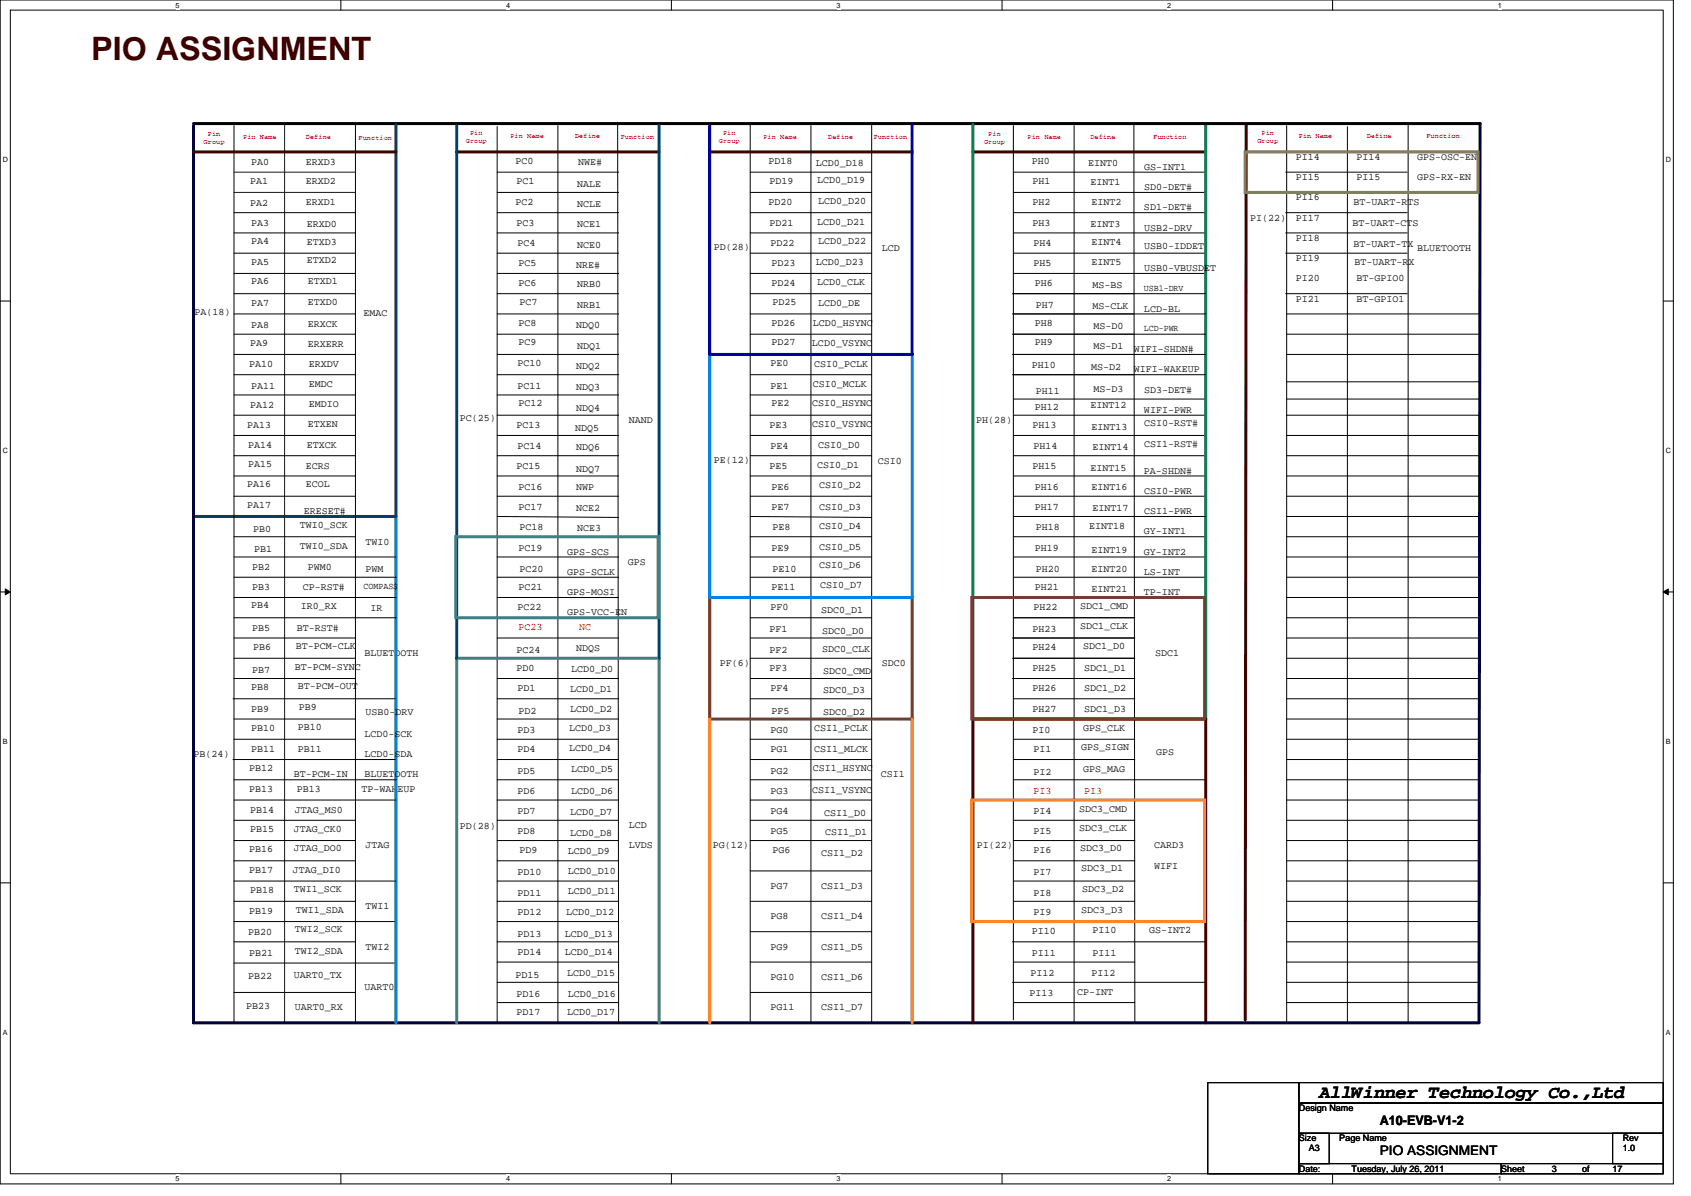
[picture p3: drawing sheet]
<svg xmlns="http://www.w3.org/2000/svg" width="297mm" height="210mm" viewBox="0 0 297 210" stroke-linecap="round" stroke-linejoin="round" font-family="sans-serif">
<path d="M0 0h293.9v207.9h-293.9zM1.8 1.8h290.4v204.3h-290.4z" fill="none" stroke="#000" stroke-width=".18"/>
<g fill="#fff">
<path d="M30.8 .2h.7v1.4h-.7z"/>
<path d="M30.8 206.3h.7v1.4h-.7z"/>
</g>
<path d="M59.9 0v1.8M59.9 206.1v1.8" fill="none" stroke="#000" stroke-width=".18"/>
<g fill="#fff">
<path d="M88.9 .2h.7v1.4h-.7z"/>
<path d="M88.9 206.3h.7v1.4h-.7z"/>
</g>
<path d="M117.9 0v1.8M117.9 206.1v1.8" fill="none" stroke="#000" stroke-width=".18"/>
<g fill="#fff">
<path d="M147 .2h.7v1.4h-.7z"/>
<path d="M147 206.3h.7v1.4h-.7z"/>
</g>
<path d="M176 0v1.8M176 206.1v1.8" fill="none" stroke="#000" stroke-width=".18"/>
<g fill="#fff">
<path d="M205 .2h.7v1.4h-.7z"/>
<path d="M205 206.3h.7v1.4h-.7z"/>
</g>
<path d="M234.1 0v1.8M234.1 206.1v1.8" fill="none" stroke="#000" stroke-width=".18"/>
<g fill="#fff">
<path d="M263.1 .2h.7v1.4h-.7z"/>
<path d="M263.1 206.3h.7v1.4h-.7z"/>
<path d="M.5 27.3h.9v1.4h-.9z"/>
<path d="M292.6 27.3h.9v1.4h-.9z"/>
<path d="M.5 78.4h.9v1.4h-.9z"/>
<path d="M292.6 78.4h.9v1.4h-.9z"/>
</g>
<path d="M0 52.9h1.8M292.2 52.9h1.7" fill="none" stroke="#000" stroke-width=".18"/>
<g fill="#fff">
<path d="M.5 129.5h.8v1.4h-.8z"/>
<path d="M292.6 129.5h.9v1.4h-.9z"/>
</g>
<path d="M0 103.9h1.8M292.2 103.9h1.7" fill="none" stroke="#000" stroke-width=".18"/>
<path d="M.9 103.4l.9 .5-.9 .5zM292.2 103.9l.8-.5v1z" fill="#000" stroke="#000" stroke-width=".18"/>
<g fill="#fff">
<path d="M.5 180.5h.8v1.4h-.8z"/>
<path d="M292.6 180.5h.9v1.4h-.9z"/>
</g>
<g fill="none" stroke="#000" stroke-width=".18">
<path d="M41.1 22.1v157.5M41.1 37.3h21.3M62.4 21.9v157.7M87.3 22.2v157.4M87.3 37.3h21.4M87.3 33.8h21.4M87.3 30.2h21.4M98 22.1v157.5M108.5 21.9l.2 157.8M131.8 21.9v157.7M131.8 37.3h21.3M131.8 33.8h21.3"/>
<path d="M131.8 30.2h21.3M142.4 22.1v157.5M153.1 21.9v157.8M178 37.3h33.8M178 33.8h33.8M178 30.2h33.8M178 22.1v156.9M188.7 22.1v157.5M199.2 21.9l.1 157.8M225.8 37.3h21.4M225.8 30.2h21.4M226 33.8h33.8"/>
<path d="M226 22.1v157.3M236.7 22.2v157.4M247.4 21.9v157.8M41.1 40.9h21.3M41.1 58.7h21.3M41.1 55.1h21.3M41.1 51.6h21.3M41.1 48h21.3M41.1 44.4h21.3M87.3 44.4h21.4M87.3 40.9h21.4M87.3 58.7h21.4"/>
<path d="M87.3 55.1h21.4M87.3 51.6h21.4M87.3 48h21.4M131.8 40.9h21.3M131.8 58.7h21.3M131.8 55.1h21.3M131.8 51.6h21.3M131.8 48h21.3M131.8 44.4h21.3M177.8 51.6h21.4M177.8 55.1h21.4M177.8 58.7h21.4"/>
<path d="M178 44.4h33.8M178 40.9h33.8M178 48h33.8M178 51.6h33.8M178 55.1h33.8M178 58.7h33.8M225.8 40.9h21.4M225.8 44.4h21.4M225.8 51.6h21.4M226 58.7h33.8M226 55.1h33.8M41.1 62.2h21.3"/>
<path d="M41.1 62.2h.1M41.1 65.8h21.3M41.1 76.5h21.3M41.1 72.9h21.3M41.1 69.3h21.3M87.3 62.2h.1M87.3 76.5h21.4M87.3 72.9h21.4M87.3 69.3h21.4M87.3 65.8h21.4M87.3 62.2h21.4M131.8 76.5h21.3"/>
<path d="M131.8 72.9h21.3M131.8 69.3h21.3M131.8 65.8h21.3M131.8 62.2h.1M177.8 65.8h21.4M177.8 62.2h21.4M178 62.2h.1M178 76.5h33.8M178 72.9h33.8M178 70.1h33.8M178 62.2h33.8M178 65.8h33.8"/>
<path d="M226 70.1h33.8M226 67h33.8M226 62.2h33.8M226 62.2h.1M226 76.5h33.8M226 72.9h33.8M41.1 83.6h21.3M41.1 87.1h21.3M41.1 80h21.3M41.1 97.8h28.5M41.1 94.2h21.3M87.3 83.6h21.4"/>
<path d="M87.3 80h21.4M87.3 97.8h21.4M87.3 94.2h21.4M87.3 90.7l21.4 .1M87.3 87.1h21.4M131.8 83.6h21.3M131.8 97.8h21.3M131.8 94.2h21.3M131.8 90.7l21.3 .1M131.8 87.1h21.3M131.8 80h21.3M178 83.6h33.8"/>
<path d="M178 80h33.8M178 97.8h33.8M178 94.2h33.8M178 87.1h33.8M178 90.7h33.8M226 83.6h33.8M226 94.2h33.8M226 87.1h33.8M226 80h33.8M226 97.8h33.8M226 90.7h33.8M41.1 101.3h28.5"/>
<path d="M41.1 112h21.3M41.1 108.5h28.5M41.1 104.9h28.5M41.1 119.1h21.3M41.1 115.6h21.3M87.3 101.3h21.4M87.3 119.1h21.4M87.3 112h21.4M87.3 108.5h21.4M87.3 104.9h21.4M131.8 115.6h21.3M131.8 112h21.3"/>
<path d="M131.8 108.5h21.3M131.8 101.3h21.3M131.8 119.1h21.3M177.8 112h21.4M177.8 115.6h21.4M177.8 119.1h21.4M178 101.3h33.8M178 119.1h21.3M178 115.6h21.3M178 112h21.3M178 104.9h33.8M199.2 108.5h-21.2h21.3"/>
<path d="M226 101.3h33.8M226 104.9h33.8M226 115.6h33.8M226 112h33.8M226 108.5h33.8M226 119.1h33.8M40.9 122.7h28.5M40.9 133.3h28.5M41.1 136.9h28.5M41.1 129.8h21.3M41.1 126.2h21.3M87.3 136.9h21.4"/>
<path d="M87.3 133.3h21.4M87.3 129.8h21.4M87.3 126.2h21.4M87.3 122.7h21.4M131.8 136.9h21.3M131.8 133.3h21.3M131.8 129.8h21.3M131.8 122.7h21.3M178 122.7h21.3M178 136.9h33.8M178 133.3h21.3M178 129.8h21.3"/>
<path d="M226 136.9h33.8M226 129.8h33.8M226 126.2h33.8M226 122.7h33.8M226 133.3h33.8M0 155h1.8M41.1 147.6h21.3M41.1 144h21.3M41.1 140.5h28.5M41.1 158.2h21.3M41.1 154.7h28.5M41.1 151.1h21.3"/>
<path d="M87.3 140.5h21.4M87.3 158.2h21.4M87.3 154.7h21.4M87.3 151.1h21.4M87.3 147.6h21.4M87.3 144h21.4M131.8 158.2h21.3M131.8 152.9h21.3M131.8 147.6h21.3M131.8 144h21.3M131.8 140.5h21.3M178 140.5h33.8"/>
<path d="M178 158.2h21.3M178 154.7h21.3M178 151.1h21.3M178 147.6h21.3M178 144h21.3M226 140.5h33.8M226 158.2h33.8M226 154.7h33.8M226 151.1h33.8M226 147.6h33.8M226 144h33.8M292.2 155h1.7"/>
<path d="M41.1 169.1h28.5M41.1 165.4h21.3M41.1 161.8h28.5M41.1 174.2h21.3M87.3 161.8h21.4M87.3 172.5h21.4M87.3 168.9h21.4M87.3 165.4h21.4M87.3 176h21.4M131.8 174.2h21.3M131.8 168.9h21.3M131.8 163.6h21.3"/>
<path d="M177.8 165.4h33.8M177.8 172.5h33.8M178 168.9h21.3M178 161.8h33.8M178 176h21.3M218.7 179l.2 .6M226 161.8h33.8M226 172.5h33.8M226 168.9h33.8M226 165.4h33.8M226 176h33.8M212.2 190.1h16v16h-16z"/>
<path d="M228.2 190.1h64v3.5h-64zM228.2 193.6h64v5.4h-64zM228.2 199h5.3v5.3h-5.3zM283.3 199h8.9v5.3h-8.9zM228.2 204.3h35.5v1.8h-35.5zM263.7 204.3h28.5v1.8h-28.5z"/>
</g>
<path d="M34 26.7h35.6M80.2 26.7h35.6M124.7 26.7h35.5M170.9 26.7h40.9M218.9 21.9l-.2 157.1M170.9 179.6v-53.4h40.9v53.4" fill="none" stroke="#400000" stroke-width=".53"/>
<path d="M160.2 21.9v40.3h-35.5v-40.1" fill="none" stroke="#0000a0" stroke-width=".53"/>
<path d="M124.7 62.2v42.7h35.5v-42.7" fill="none" stroke="#0080ff" stroke-width=".53"/>
<path d="M160.2 104.9v21.3h-35.5" fill="none" stroke="#804040" stroke-width=".53"/>
<path d="M170.9 21.9v104.3M211.8 21.9v104.3" fill="none" stroke="#008040" stroke-width=".53"/>
<path d="M260 21.7l-.2 157.9h-225.8v-157.5" fill="none" stroke="#000040" stroke-width=".53"/>
<path d="M69.6 21.9v68.8h-35.6" fill="none" stroke="#004040" stroke-width=".53"/>
<path d="M34 21.7h226" fill="none" stroke="#000" stroke-width=".53"/>
<path d="M41.1 33.8h21.3M41.1 30.2h21.3M50 21.9v157.7" fill="none" stroke="#004000" stroke-width=".18"/>
<path d="M80 94.2h35.6v14.3h-35.6zM80.2 179.6v-64h35.6v64" fill="none" stroke="#408080" stroke-width=".53"/>
<path d="M69.6 90.7v88.9" fill="none" stroke="#0080c0" stroke-width=".53"/>
<path d="M124.7 104.9v21.3M170.7 104.9h40.9v21.3h-40.9z" fill="none" stroke="#804000" stroke-width=".53"/>
<path d="M80.2 22.1v93.5M115.8 22.1v93.5" fill="none" stroke="#004080" stroke-width=".53"/>
<path d="M160.2 126.2v53.4M170.7 140.5h40.9v21.3h-40.9z" fill="none" stroke="#ff8000" stroke-width=".53"/>
<path d="M124.7 126.2v53.4" fill="none" stroke="#ff8040" stroke-width=".53"/>
<path d="M218.7 26.7h40.9v7.1h-40.9z" fill="none" stroke="#808040" stroke-width=".53"/>
<text font-size="5.7" fill="#400000" x="16" y="10.5">PIO ASSIGNMENT</text>
<text font-size="3.2" x="231.7" y="192.8">AllWinner Technology Co.,Ltd</text>
<g font-size="2.3">
<text x="242.4" y="197.5">A10-EVB-V1-2</text>
<text x="242.4" y="202.8">PIO ASSIGNMENT</text>
</g>
<g font-size="1.8">
<text x="44.1" y="28.9">PA0</text>
<text x="53.7" y="28.9">ERXD3</text>
<text x="90.5" y="28.8">PC0</text>
<text x="101.6" y="28.9">NWE#</text>
<text x="135" y="28.8">PD18</text>
<text x="143.3" y="29.1">LCD0_D18</text>
<text x="181.2" y="28.8">PH0</text>
<text x="191.2" y="29.1">EINT0</text>
<text x="201" y="29.8">GS-INT1</text>
<text x="227.6" y="28">PI14</text>
<text x="238.3" y="28">PI14</text>
<text x="249" y="28">GPS-OSC-EN</text>
<text x="44" y="32.3">PA1</text>
<text x="53.7" y="32.3">ERXD2</text>
<text x="90.7" y="32.3">PC1</text>
<text x="101.4" y="32.8">NALE</text>
<text x="135.2" y="32.3">PD19</text>
<text x="143.5" y="32.1">LCD0_D19</text>
<text x="143.7" y="35.9">LCD0_D20</text>
<text x="181.4" y="32.3">PH1</text>
<text x="191.5" y="32.5">EINT1</text>
<text x="201" y="33.4">SD0-DET#</text>
<text x="227.6" y="31.6">PI15</text>
<text x="227.6" y="35.2">PI16</text>
<text x="238.3" y="31.6">PI15</text>
<text x="249" y="31.6">GPS-RX-EN</text>
<text x="44" y="36.2">PA2</text>
<text x="44.1" y="39.6">PA3</text>
<text x="53.7" y="36">ERXD1</text>
<text x="53.9" y="39.8">ERXD0</text>
<text x="90.6" y="36">PC2</text>
<text x="90.7" y="39.6">PC3</text>
<text x="101.4" y="39.8">NCE1</text>
<text x="101.4" y="36.4">NCLE</text>
<text x="135" y="36">PD20</text>
<text x="135.2" y="39.6">PD21</text>
<text x="143.5" y="39.4">LCD0_D21</text>
<text x="181.4" y="39.6">PH3</text>
<text x="181.4" y="36">PH2</text>
<text x="191.5" y="39.8">EINT3</text>
<text x="191.7" y="36">EINT2</text>
<text x="201" y="36.9">SD1-DET#</text>
<text x="201" y="40.5">USB2-DRV</text>
<text x="219.6" y="38.7">PI(22)</text>
<text x="227.6" y="38.7">PI17</text>
<text x="237.6" y="39.6">BT-UART-CTS</text>
<text x="237.8" y="36">BT-UART-RTS</text>
<text x="44.1" y="46.5">PA5</text>
<text x="44.1" y="42.8">PA4</text>
<text x="53.9" y="46.2">ETXD2</text>
<text x="53.9" y="43">ETXD3</text>
<text x="90.9" y="43.2">PC4</text>
<text x="91.1" y="46.7">PC5</text>
<text x="101.2" y="47.1">NRE#</text>
<text x="101.4" y="43.5">NCE0</text>
<text x="125.4" y="43.9">PD(28)</text>
<text x="135.3" y="43.2">PD22</text>
<text x="135.5" y="46.7">PD23</text>
<text x="143.3" y="46.5">LCD0_D23</text>
<text x="143.7" y="42.8">LCD0_D22</text>
<text x="154.9" y="44">LCD</text>
<text x="181.6" y="46.7">PH5</text>
<text x="181.6" y="43.2">PH4</text>
<text x="191.7" y="46.5">EINT5</text>
<text x="191.7" y="43">EINT4</text>
<text x="201" y="47.6">USB0-VBUSDET</text>
<text x="201" y="43.7">USB0-IDDET</text>
<text x="227.6" y="45.8">PI19</text>
<text x="227.6" y="42.3">PI18</text>
<text x="237.8" y="43.3">BT-UART-TX</text>
<text x="237.9" y="46.5">BT-UART-RX</text>
<text x="249" y="44">BLUETOOTH</text>
<text x="44.1" y="53.7">PA7</text>
<text x="44.1" y="49.9">PA6</text>
<text x="54.1" y="53.5">ETXD0</text>
<text x="54.1" y="49.9">ETXD1</text>
<text x="91.1" y="50.3">PC6</text>
<text x="91.2" y="53.5">PC7</text>
<text x="101.4" y="54">NRB1</text>
<text x="101.4" y="50.4">NRB0</text>
<text x="135.5" y="50.3">PD24</text>
<text x="135.7" y="53.5">PD25</text>
<text x="143.5" y="50.1">LCD0_CLK</text>
<text x="143.7" y="53.7">LCD0_DE</text>
<text x="181.8" y="50.3">PH6</text>
<text x="181.9" y="54">PH7</text>
<text x="191.9" y="50.6">MS-BS</text>
<text x="227.6" y="52.9">PI21</text>
<text x="227.6" y="49.4">PI20</text>
<text x="238.3" y="52.9">BT-GPIO1</text>
<text x="238.3" y="49.4">BT-GPIO0</text>
<text x="34.2" y="55.2">PA(18)</text>
<text x="44.1" y="57.6">PA8</text>
<text x="54.1" y="57.4">ERXCK</text>
<text x="63.9" y="55.4">EMAC</text>
<text x="91.1" y="57.2">PC8</text>
<text x="101.2" y="57.6">NDQ0</text>
<text x="135.5" y="57.2">PD26</text>
<text x="142.8" y="57.2">LCD0_HSYNC</text>
<text x="181.8" y="57.2">PH8</text>
<text x="191.9" y="54.2">MS-CLK</text>
<text x="192.1" y="57.7">MS-D0</text>
<text x="201" y="54.7">LCD-BL</text>
<text x="43.8" y="64.5">PA10</text>
<text x="44" y="60.8">PA9</text>
<text x="54.1" y="60.9">ERXERR</text>
<text x="54.3" y="64.5">ERXDV</text>
<text x="90.9" y="64.3">PC10</text>
<text x="91.1" y="60.6">PC9</text>
<text x="101.2" y="64.9">NDQ2</text>
<text x="101.4" y="61.3">NDQ1</text>
<text x="135.3" y="64.3">PE0</text>
<text x="135.5" y="60.6">PD27</text>
<text x="142.6" y="60.8">LCD0_VSYNC</text>
<text x="143" y="64.5">CSI0_PCLK</text>
<text x="181.2" y="64.7">PH10</text>
<text x="181.8" y="60.6">PH9</text>
<text x="191.7" y="65">MS-D2</text>
<text x="192.1" y="61.3">MS-D1</text>
<text x="199.2" y="65.4">WIFI-WAKEUP</text>
<text x="199.2" y="61.8">WIFI-SHDN#</text>
<text x="44" y="71.6">PA12</text>
<text x="44.1" y="68.2">PA11</text>
<text x="54.3" y="71.4">EMDIO</text>
<text x="54.3" y="67.9">EMDC</text>
<text x="90.9" y="68.2">PC11</text>
<text x="91.1" y="71.2">PC12</text>
<text x="101.2" y="68.4">NDQ3</text>
<text x="135.3" y="68.2">PE1</text>
<text x="135.5" y="71.2">PE2</text>
<text x="142.6" y="71.2">CSI0_HSYNC</text>
<text x="142.8" y="67.9">CSI0_MCLK</text>
<text x="181.8" y="72">PH12</text>
<text x="181.9" y="69.1">PH11</text>
<text x="191.5" y="71.6">EINT12</text>
<text x="192.1" y="68.8">MS-D3</text>
<text x="201" y="68.9">SD3-DET#</text>
<text x="43.4" y="75.2">PA13</text>
<text x="54.1" y="75">ETXEN</text>
<text x="80.8" y="73.9">PC(25)</text>
<text x="90.7" y="75.2">PC13</text>
<text x="101" y="75.7">NDQ5</text>
<text x="101.2" y="72.1">NDQ4</text>
<text x="110.4" y="74.3">NAND</text>
<text x="135.2" y="75.2">PE3</text>
<text x="142.6" y="75">CSI0_VSYNC</text>
<text x="171.4" y="74.3">PH(28)</text>
<text x="181.4" y="75.2">PH13</text>
<text x="191.7" y="75.5">EINT13</text>
<text x="201" y="72.5">WIFI-PWR</text>
<text x="201" y="74.8">CSI0-RST#</text>
<text x="43.6" y="81.9">PA15</text>
<text x="43.6" y="78.7">PA14</text>
<text x="53.7" y="82.3">ECRS</text>
<text x="53.9" y="78.7">ETXCK</text>
<text x="90.7" y="82.3">PC15</text>
<text x="90.9" y="78.9">PC14</text>
<text x="101.2" y="82.8">NDQ7</text>
<text x="101.2" y="79.1">NDQ6</text>
<text x="125.4" y="81.2">PE(12)</text>
<text x="135.2" y="82.3">PE5</text>
<text x="135.3" y="78.9">PE4</text>
<text x="143.5" y="82.1">CSI0_D1</text>
<text x="143.7" y="78.7">CSI0_D0</text>
<text x="154.2" y="81.4">CSI0</text>
<text x="181.4" y="82.3">PH15</text>
<text x="181.6" y="78.9">PH14</text>
<text x="191.5" y="82.6">EINT15</text>
<text x="191.9" y="79.1">EINT14</text>
<text x="201" y="83.2">PA-SHDN#</text>
<text x="201" y="78.5">CSI1-RST#</text>
<text x="43.4" y="89.2">PA17</text>
<text x="43.4" y="85.5">PA16</text>
<text x="53.7" y="85.5">ECOL</text>
<text x="91.1" y="89.6">PC17</text>
<text x="91.1" y="86">PC16</text>
<text x="101.2" y="89.7">NCE2</text>
<text x="101.2" y="86">NWP</text>
<text x="135.5" y="89.6">PE7</text>
<text x="135.5" y="86">PE6</text>
<text x="143.9" y="89.6">CSI0_D3</text>
<text x="143.9" y="85.7">CSI0_D2</text>
<text x="181.8" y="86">PH16</text>
<text x="181.8" y="89.6">PH17</text>
<text x="191.7" y="86">EINT16</text>
<text x="191.9" y="89.7">EINT17</text>
<text x="201" y="86.7">CSI0-PWR</text>
<text x="44.5" y="93.5">PB0</text>
<text x="52.7" y="92.8">TWI0_SCK</text>
<text x="53.4" y="90.3">ERESET#</text>
<text x="64.2" y="95.6">TWI0</text>
<text x="91.2" y="93.1">PC18</text>
<text x="101.4" y="93.3">NCE3</text>
<text x="135.7" y="93.1">PE8</text>
<text x="143.9" y="92.9">CSI0_D4</text>
<text x="181.9" y="93.1">PH18</text>
<text x="191.3" y="92.9">EINT18</text>
<text x="201" y="93.8">GY-INT1</text>
<text x="201" y="90.3">CSI1-PWR</text>
<text x="44.3" y="100.1">PB2</text>
<text x="44.7" y="96.9">PB1</text>
<text x="52.7" y="96.3">TWI0_SDA</text>
<text x="54.1" y="100.1">PWM0</text>
<text x="64.2" y="100.4">PWM</text>
<text x="91.1" y="96.7">PC19</text>
<text x="91.2" y="100.4">PC20</text>
<text x="99.6" y="97.4">GPS-SCS</text>
<text x="99.6" y="100.9">GPS-SCLK</text>
<text x="110.3" y="99.2">GPS</text>
<text x="135.5" y="96.7">PE9</text>
<text x="135.7" y="100.4">PE10</text>
<text x="143.9" y="99.7">CSI0_D6</text>
<text x="143.9" y="96.5">CSI0_D5</text>
<text x="181.8" y="96.7">PH19</text>
<text x="181.9" y="100.4">PH20</text>
<text x="191.7" y="100.4">EINT20</text>
<text x="191.7" y="97">EINT19</text>
<text x="201" y="97.4">GY-INT2</text>
<text x="201" y="100.9">LS-INT</text>
<text x="44.1" y="106.8">PB4</text>
<text x="44.3" y="103.6">PB3</text>
<text x="52.8" y="107">IR0_RX</text>
<text x="53.2" y="103.6">CP-RST#</text>
<text x="65.1" y="107.3">IR</text>
<text x="90.9" y="107.2">PC22</text>
<text x="91.1" y="103.6">PC21</text>
<text x="99.6" y="104.5">GPS-MOSI</text>
<text x="135.3" y="107.2">PF0</text>
<text x="135.5" y="103.6">PE11</text>
<text x="144.1" y="103.3">CSI0_D7</text>
<text x="144.2" y="107.7">SDC0_D1</text>
<text x="181.6" y="107.2">PH22</text>
<text x="181.8" y="103.6">PH21</text>
<text x="189.8" y="107">SDC1_CMD</text>
<text x="191.7" y="104">EINT21</text>
<text x="201" y="104.5">TP-INT</text>
<text x="44.3" y="110.7">PB5</text>
<text x="52" y="113.9">BT-PCM-CLK</text>
<text x="52.1" y="110.7">BT-RST#</text>
<text x="99.6" y="108.1">GPS-VCC-EN</text>
<text x="135.2" y="110.9">PF1</text>
<text x="144.4" y="111.3">SDC0_D0</text>
<text x="181.4" y="110.9">PH23</text>
<text x="189.8" y="110.4">SDC1_CLK</text>
<text x="190.3" y="113.9">SDC1_D0</text>
<text x="44.3" y="118.2">PB7</text>
<text x="44.5" y="114.1">PB6</text>
<text x="51.8" y="117.7">BT-PCM-SYNC</text>
<text x="64" y="115.2">BLUETOOTH</text>
<text x="90.7" y="117.8">PD0</text>
<text x="90.7" y="114.6">PC24</text>
<text x="100.3" y="118">LCD0_D0</text>
<text x="101.2" y="114.3">NDQS</text>
<text x="126.4" y="116.9">PF(6)</text>
<text x="135.2" y="117.8">PF3</text>
<text x="135.2" y="114.6">PF2</text>
<text x="144.4" y="114.5">SDC0_CLK</text>
<text x="144.6" y="118.4">SDC0_CMD</text>
<text x="154.9" y="116.9">SDC0</text>
<text x="181.4" y="117.8">PH25</text>
<text x="181.4" y="114.1">PH24</text>
<text x="190.5" y="117.8">SDC1_D1</text>
<text x="202.9" y="115.2">SDC1</text>
<text x="44.1" y="124.9">PB9</text>
<text x="44.1" y="121.2">PB8</text>
<text x="52.3" y="121">BT-PCM-OUT</text>
<text x="52.5" y="124.6">PB9</text>
<text x="64.2" y="125.5">USB0-DRV</text>
<text x="90.9" y="121.4">PD1</text>
<text x="91.1" y="125.3">PD2</text>
<text x="100.1" y="124.9">LCD0_D2</text>
<text x="100.1" y="121.6">LCD0_D1</text>
<text x="135.3" y="121.4">PF4</text>
<text x="135.5" y="125.3">PF5</text>
<text x="144.6" y="125.5">SDC0_D2</text>
<text x="144.6" y="121.8">SDC0_D3</text>
<text x="181.4" y="121.4">PH26</text>
<text x="181.4" y="124.9">PH27</text>
<text x="190.5" y="121.4">SDC1_D2</text>
<text x="190.5" y="124.9">SDC1_D3</text>
<text x="44.1" y="128.3">PB10</text>
<text x="52.3" y="128.1">PB10</text>
<text x="64" y="129.4">LCD0-SCK</text>
<text x="90.9" y="128.7">PD3</text>
<text x="100" y="131.9">LCD0_D4</text>
<text x="100" y="128.3">LCD0_D3</text>
<text x="135.3" y="128.7">PG0</text>
<text x="143" y="128.3">CSI1_PCLK</text>
<text x="181.4" y="128.7">PI0</text>
<text x="189.9" y="131.7">GPS_SIGN</text>
<text x="190.3" y="128.3">GPS_CLK</text>
<text x="34" y="132.9">PB(24)</text>
<text x="43.8" y="135.4">PB12</text>
<text x="44.1" y="132.1">PB11</text>
<text x="51.6" y="136.5">BT-PCM-IN</text>
<text x="52.3" y="132.1">PB11</text>
<text x="64" y="136.5">BLUETOOTH</text>
<text x="64" y="132.9">LCD0-SDA</text>
<text x="90.9" y="136">PD5</text>
<text x="90.9" y="132.1">PD4</text>
<text x="100.3" y="135.6">LCD0_D5</text>
<text x="135.3" y="136">PG2</text>
<text x="135.3" y="132.1">PG1</text>
<text x="142.8" y="135.4">CSI1_HSYNC</text>
<text x="143" y="132.1">CSI1_MLCK</text>
<text x="154.7" y="136.5">CSI1</text>
<text x="181.6" y="136">PI2</text>
<text x="181.6" y="132.1">PI1</text>
<text x="190.3" y="135.6">GPS_MAG</text>
<text x="203.1" y="132.6">GPS</text>
<text x="43.8" y="139">PB13</text>
<text x="44" y="142.7">PB14</text>
<text x="51.8" y="142.7">JTAG_MS0</text>
<text x="52.1" y="139">PB13</text>
<text x="63.5" y="139">TP-WAKEUP</text>
<text x="90.9" y="142.9">PD7</text>
<text x="90.9" y="139.3">PD6</text>
<text x="100.1" y="143.1">LCD0_D7</text>
<text x="100.3" y="139.3">LCD0_D6</text>
<text x="135.3" y="142.9">PG4</text>
<text x="135.3" y="139.3">PG3</text>
<text x="142.6" y="139.2">CSI1_VSYNC</text>
<text x="144.8" y="143.3">CSI1_D0</text>
<text x="181.6" y="142.9">PI4</text>
<text x="189.6" y="142.6">SDC3_CMD</text>
<text x="43.8" y="149.7">PB16</text>
<text x="44" y="146.1">PB15</text>
<text x="51.6" y="149.5">JTAG_DO0</text>
<text x="51.6" y="146.1">JTAG_CK0</text>
<text x="64.2" y="149">JTAG</text>
<text x="80.8" y="145.6">PD(28)</text>
<text x="90.9" y="146.5">PD8</text>
<text x="91.2" y="149.8">PD9</text>
<text x="100.1" y="146.8">LCD0_D8</text>
<text x="110.4" y="145.4">LCD</text>
<text x="110.4" y="148.9">LVDS</text>
<text x="125.2" y="148.9">PG(12)</text>
<text x="135.3" y="146.5">PG5</text>
<text x="135.7" y="149.8">PG6</text>
<text x="144.9" y="146.6">CSI1_D1</text>
<text x="171.6" y="148.9">PI(22)</text>
<text x="181.6" y="149.8">PI6</text>
<text x="181.6" y="146.5">PI5</text>
<text x="189.6" y="145.9">SDC3_CLK</text>
<text x="189.8" y="149.5">SDC3_D0</text>
<text x="202.7" y="148.9">CARD3</text>
<text x="43.8" y="153.2">PB17</text>
<text x="51.4" y="153.2">JTAG_DI0</text>
<text x="90.9" y="153.6">PD10</text>
<text x="99.8" y="153.4">LCD0_D10</text>
<text x="99.8" y="150">LCD0_D9</text>
<text x="144.2" y="150.4">CSI1_D2</text>
<text x="181.6" y="153.6">PI7</text>
<text x="189.9" y="152.9">SDC3_D1</text>
<text x="202.7" y="152.5">WIFI</text>
<text x="43.8" y="160.5">PB19</text>
<text x="44" y="156.8">PB18</text>
<text x="51.6" y="156.6">TWI1_SCK</text>
<text x="52" y="160.3">TWI1_SDA</text>
<text x="64.2" y="159.6">TWI1</text>
<text x="90.9" y="160.7">PD12</text>
<text x="90.9" y="157.3">PD11</text>
<text x="99.4" y="160.7">LCD0_D12</text>
<text x="99.8" y="157">LCD0_D11</text>
<text x="135.3" y="161.4">PG8</text>
<text x="135.3" y="156.1">PG7</text>
<text x="144.2" y="161.4">CSI1_D4</text>
<text x="144.2" y="156.1">CSI1_D3</text>
<text x="181.6" y="160.7">PI9</text>
<text x="181.6" y="157.3">PI8</text>
<text x="189.9" y="160.3">SDC3_D3</text>
<text x="190.1" y="156.6">SDC3_D2</text>
<text x="43.6" y="164.2">PB20</text>
<text x="43.8" y="167.8">PB21</text>
<text x="51.8" y="167.4">TWI2_SDA</text>
<text x="51.8" y="163.7">TWI2_SCK</text>
<text x="64.2" y="166.7">TWI2</text>
<text x="90.9" y="167.6">PD14</text>
<text x="90.9" y="164.6">PD13</text>
<text x="99.2" y="167.6">LCD0_D14</text>
<text x="99.2" y="164.4">LCD0_D13</text>
<text x="135.3" y="166.7">PG9</text>
<text x="144.2" y="166.7">CSI1_D5</text>
<text x="181.2" y="167.8">PI11</text>
<text x="181.2" y="163.9">PI10</text>
<text x="191.9" y="167.8">PI11</text>
<text x="191.9" y="163.9">PI10</text>
<text x="201.8" y="163.9">GS-INT2</text>
<text x="43.6" y="171.9">PB22</text>
<text x="51.6" y="171.7">UART0_TX</text>
<text x="64" y="173.8">UART0</text>
<text x="90.5" y="171.7">PD15</text>
<text x="99.6" y="171.3">LCD0_D15</text>
<text x="135.3" y="172.1">PG10</text>
<text x="144.2" y="172.1">CSI1_D6</text>
<text x="181" y="171.3">PI12</text>
<text x="191.7" y="171.3">PI12</text>
<text x="43.2" y="177.2">PB23</text>
<text x="51.8" y="177.4">UART0_RX</text>
<text x="90.7" y="175.1">PD16</text>
<text x="90.7" y="178.3">PD17</text>
<text x="99.6" y="178.3">LCD0_D17</text>
<text x="99.8" y="175.1">LCD0_D16</text>
<text x="135.3" y="177.4">PG11</text>
<text x="144.2" y="177.4">CSI1_D7</text>
<text x="180.9" y="174.9">PI13</text>
<text x="189.2" y="174.7">CP-INT</text>
</g>
<g font-size="1.8" fill="#f00">
<text x="91.1" y="110.6">PC23</text>
<text x="101.7" y="110.6">NC</text>
<text x="181.6" y="139.3">PI3</text>
<text x="190.5" y="139.3">PI3</text>
</g>
<g font-size="1.6">
<text x="201" y="51">USB1-DRV</text>
<text x="201" y="58.1">LCD-PWR</text>
<text x="63.9" y="103.5">COMPASS</text>
<text x="228.2" y="195.1">Design Name</text>
<text x="228.2" y="200.4">Size</text>
<text x="229.9" y="202.2">A3</text>
<text x="235.3" y="200.4">Page Name</text>
<text x="285" y="200.4">Rev</text>
<text x="285" y="202.2">1.0</text>
<text x="228.2" y="205.7">Date:</text>
<text x="237.4" y="205.7">Tuesday, July 26, 2011</text>
<text x="263.7" y="205.7">Sheet</text>
<text x="272.6" y="205.7">3</text>
<text x="277.9" y="205.7">of</text>
<text x="283.3" y="205.7">17</text>
</g>
<g font-size="1.3">
<text x="30.8" y="1.3">5</text>
<text x="88.9" y="1.3">4</text>
<text x="147" y="1.3">3</text>
<text x="205" y="1.3">2</text>
<text x="263.1" y="1.3">1</text>
<text x=".5" y="28.4">D</text>
<text x="292.6" y="28.4">D</text>
<text x=".5" y="79.5">C</text>
<text x="292.6" y="79.5">C</text>
<text x=".5" y="130.6">B</text>
<text x="292.6" y="130.6">B</text>
<text x=".5" y="181.7">A</text>
<text x="292.6" y="181.7">A</text>
<text x="30.8" y="207.4">5</text>
<text x="88.9" y="207.4">4</text>
<text x="147" y="207.4">3</text>
<text x="205" y="207.4">2</text>
<text x="263.1" y="207.4">1</text>
</g>
<g font-size="1.2" fill="#ff0080">
<text x="36.5" y="23.9">Pin</text>
<text x="82.6" y="23.7">Pin</text>
<text x="127" y="23.7">Pin</text>
<text x="173.6" y="23.9">Pin</text>
<text x="221.6" y="23.7">Pin</text>
<text x="35.8" y="25.3">Group</text>
<text x="42.7" y="24.5">Pin Name</text>
<text x="53.7" y="24.5">Define</text>
<text x="63" y="24.6">Function</text>
<text x="81.8" y="25.1">Group</text>
<text x="89.7" y="24.3">Pin Name</text>
<text x="101" y="24.3">Define</text>
<text x="109" y="24.5">Function</text>
<text x="126.3" y="25.1">Group</text>
<text x="134.1" y="24.5">Pin Name</text>
<text x="145.5" y="24.5">Define</text>
<text x="153.5" y="24.5">Function</text>
<text x="172.9" y="25.3">Group</text>
<text x="180.5" y="24.5">Pin Name</text>
<text x="191.5" y="24.5">Define</text>
<text x="202.6" y="24.5">Function</text>
<text x="220.9" y="25.1">Group</text>
<text x="228.2" y="24.3">Pin Name</text>
<text x="240.1" y="24.3">Define</text>
<text x="250.6" y="24.3">Function</text>
</g>
</svg>
